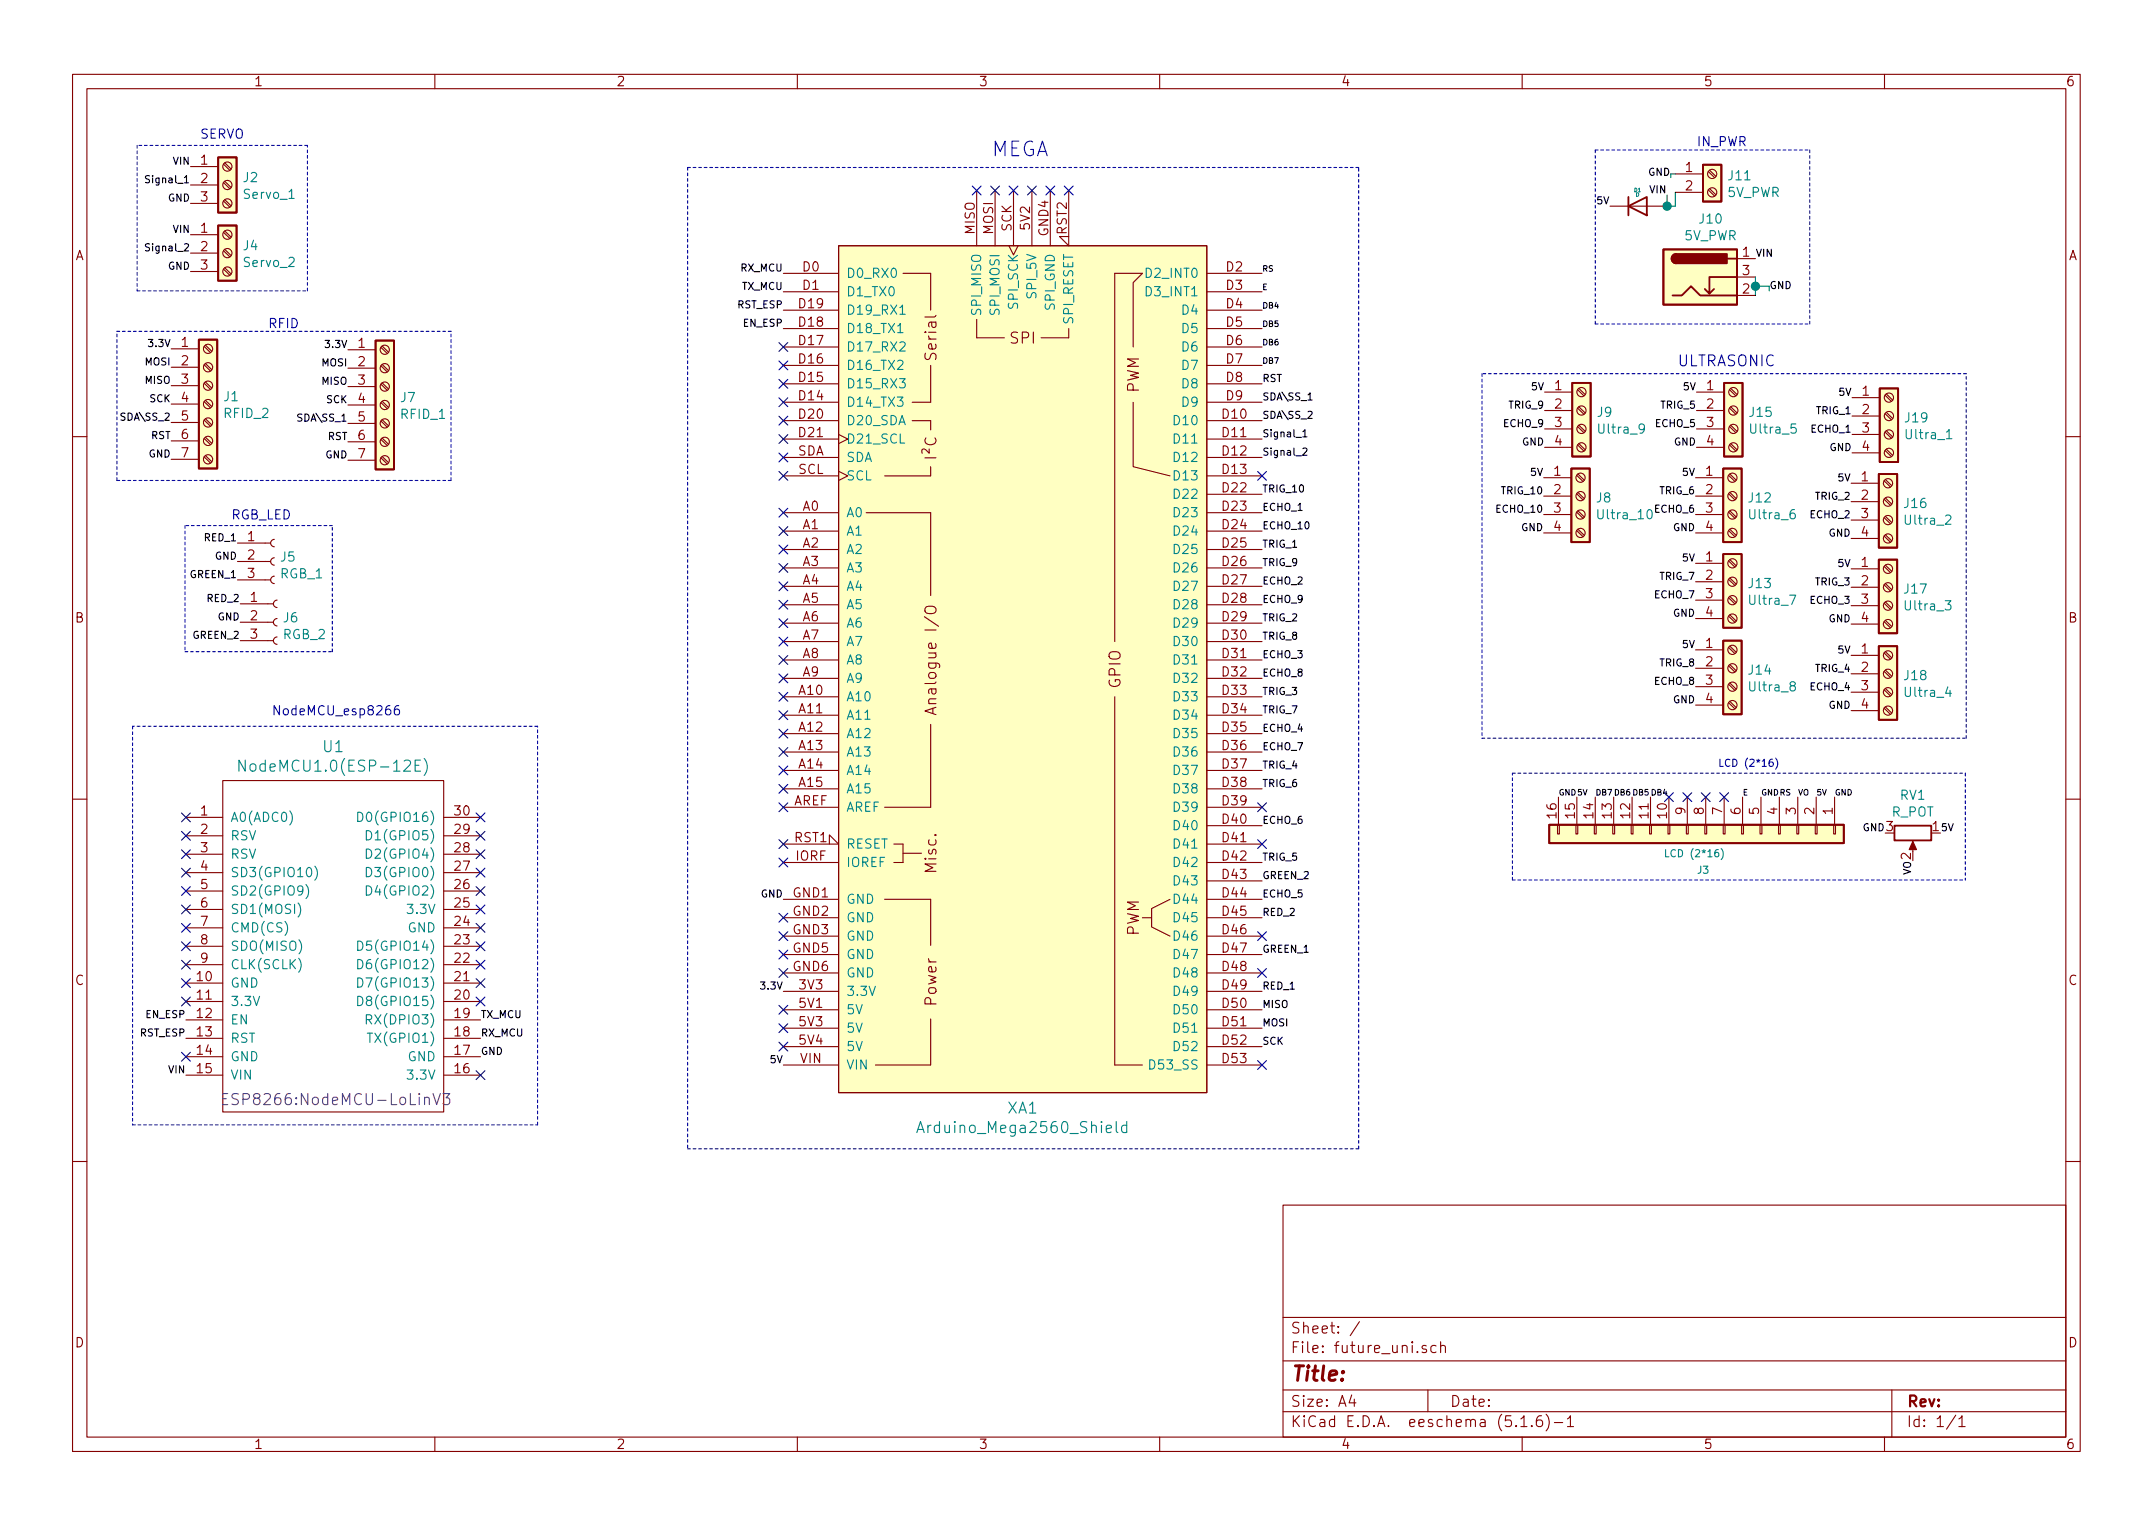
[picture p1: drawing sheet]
<svg xmlns="http://www.w3.org/2000/svg" width="297mm" height="210mm" viewBox="0 0 297 210" stroke-linecap="round" stroke-linejoin="round" font-family="sans-serif">
<g fill="none" stroke="#840000" stroke-width=".15">
<path d="M10 10.3h277v189.9h-277zM12 12.2h273v186.1h-273zM60 10.3v1.9M110 10.3v1.9M160 10.3v1.9M210 10.3v1.9M260 10.3v1.9M26.3 23h3.8M26.3 25.5h3.8M26.3 28.1h3.8M26.3 32.4h3.8M26.3 34.9h3.8"/>
<path d="M26.3 37.5h3.8M30.8 27.7l.9 .9M30.8 25.2l.9 .8M30.8 22.7l.9 .8M30.8 37.1l.9 .9M30.8 34.6l.9 .8M30.8 32l.9 .9M31 27.6l.9 .8M31 25l.9 .9M31 22.5l.9 .8M31 37l.9 .8M31 34.4l.9 .8"/>
<path d="M31 31.9l.9 .8M108.1 37.7h7.6M115.7 33.9h50.8v116.8h-50.8zM124.6 37.7h3.8zM128.4 37.7v5.1zM134.7 26.3v7.6M137.3 26.3v7.6M139.2 33.9l.6 1.3 .7-1.3M139.8 26.3v7.6M142.4 26.3v7.6M144.9 26.3v7.6M147.4 26.3v7.6l-1.2-1.3h1.2"/>
<path d="M153.8 37.7v50.8zM153.8 37.7h3.8l-1.3 1.3v8.9M166.5 37.7h7.6M222.1 28.4h7.6M231.1 24h3.8M231.1 26.5h3.8M235.7 26.2l.9 .8M235.7 23.7l.9 .8M235.9 26l.8 .9M235.9 23.5l.8 .8M239.6 35.7h2.6M239.6 38.2h2.6"/>
<path d="M23.6 48.1h3.8M23.6 50.7h3.8M23.6 53.2h3.8M23.6 55.7h3.8M23.6 58.3h3.8M28.2 58l.8 .8M28.2 55.4l.8 .9M28.2 52.9l.8 .8M28.2 50.3l.8 .9M28.2 47.8l.8 .8M28.3 57.8l.9 .8M28.3 55.2l.9 .9"/>
<path d="M28.3 52.7l.9 .8M28.3 50.2l.9 .8M28.3 47.6l.9 .9M48 48.3h3.8M48 50.8h3.8M48 53.3h3.8M48 55.9h3.8M48 58.4h3.8M52.6 58.1l.8 .8M52.6 55.5l.8 .9M52.6 53l.8 .8M52.6 50.5l.8 .8"/>
<path d="M52.6 47.9l.8 .9M52.7 57.9l.9 .8M52.7 55.4l.9 .8M52.7 52.8l.9 .9M52.7 50.3l.9 .8M52.7 47.7l.9 .9M108.1 40.3h7.6M108.1 42.8h7.6M108.1 45.3h7.6M108.1 47.9h7.6M108.1 50.4h7.6M108.1 53h7.6"/>
<path d="M108.1 55.5h7.6M108.1 58h7.6M115.7 59.9l1.3 .7-1.3 .6M125.9 58h2.5zM125.9 55.5h2.5zM128.4 58v1.3zM128.4 50.4v5.1zM134.7 44.1v2.5zM134.7 46.6h3.9zM143.6 46.6h3.8zM147.4 45.3v1.3zM156.3 55.5v8.9l5.1 1.3"/>
<path d="M166.5 40.3h7.6M166.5 42.8h7.6M166.5 45.3h7.6M166.5 47.9h7.6M166.5 50.4h7.6M166.5 53h7.6M166.5 55.5h7.6M166.5 58h7.6M213.1 54.1h3.8M213.1 56.6h3.8M213.1 59.2h3.8M217.7 58.8l.8 .9"/>
<path d="M217.7 56.3l.8 .8M217.7 53.8l.8 .8M217.8 58.7l.9 .8M217.8 56.1l.9 .9M217.8 53.6l.9 .8M234.1 54.1h3.8M234.1 56.6h3.8M234.1 59.2h3.8M238.6 58.8l.9 .9M238.6 56.3l.9 .8M238.6 53.8l.9 .8M238.8 58.7l.8 .8"/>
<path d="M238.8 56.1l.8 .9M238.8 53.6l.8 .8M239.6 40.8h2.6M255.5 54.9h3.8M255.5 57.4h3.8M255.5 59.9h3.8M260.1 59.6l.8 .8M260.1 57.1l.8 .8M260.1 54.5l.8 .9M260.2 59.4l.9 .9M260.2 56.9l.9 .8M260.2 54.4l.9 .8"/>
<path d="M10 60.2h2M23.6 60.8h3.8M23.6 63.4h3.8M28.2 63l.8 .9M28.2 60.5l.8 .8M28.3 62.9l.9 .8M28.3 60.3l.9 .9M32.8 77.5h4.5M32.8 74.9h4.5M37.8 79.5a.51 .51 0 0 0-.5 .5 .51 .51 0 0 0 .5 .5M37.8 77a.51 .51 0 0 0-.5 .5 .51 .51 0 0 0 .5 .5M37.8 74.4a.51 .51 0 0 0-.5 .5 .51 .51 0 0 0 .5 .5"/>
<path d="M48 61h3.8M48 63.5h3.8M52.6 63.2l.8 .8M52.6 60.6l.8 .9M52.7 63l.9 .8M52.7 60.4l.9 .9M108.1 70.7h7.6M108.1 73.3h7.6M108.1 75.8h7.6M108.1 78.4h7.6M108.1 60.6h7.6M108.1 63.1h7.6"/>
<path d="M108.1 65.7h7.6M115.7 65l1.3 .7-1.3 .6M119.5 70.7h8.9v11.5M122 65.7h6.4zM128.4 64.4v1.3zM166.5 70.7h7.6M166.5 73.3h7.6M166.5 75.8h7.6M166.5 78.4h7.6M166.5 60.6h7.6M166.5 63.1h7.6M166.5 68.2h7.6"/>
<path d="M166.5 65.7h7.6M213 65.9h3.8M213 68.4h3.8M213 71h3.8M213 73.5h3.8M213.1 61.7h3.8M217.5 73.2l.9 .8M217.5 70.7l.9 .8M217.5 68.1l.9 .9M217.5 65.6l.9 .8M217.7 61.4l.8 .8M217.7 73l.9 .9"/>
<path d="M217.7 70.5l.9 .8M217.7 67.9l.9 .9M217.7 65.4l.9 .8M217.8 61.2l.9 .8M233.9 65.9h3.8M233.9 68.4h3.8M233.9 71h3.8M233.9 73.5h3.8M233.9 77.7h3.8M234.1 61.7h3.8M238.5 73.2l.8 .8M238.5 70.7l.8 .8"/>
<path d="M238.5 68.1l.8 .9M238.5 65.6l.8 .8M238.5 79.9l.8 .9M238.5 77.4l.8 .8M238.6 61.4l.9 .8M238.7 73l.8 .9M238.7 70.5l.8 .8M238.7 67.9l.8 .9M238.7 65.4l.8 .8M238.7 79.8l.8 .8M238.7 77.2l.8 .8M238.8 61.2l.8 .8"/>
<path d="M255.4 78.5h3.8M255.4 66.7h3.8M255.4 69.2h3.8M255.4 71.7h3.8M255.4 74.3h3.8M255.5 62.5h3.8M259.9 78.2l.9 .8M259.9 74l.9 .8M259.9 71.4l.9 .9M259.9 68.9l.9 .8M259.9 66.3l.9 .9M260.1 62.1l.8 .9"/>
<path d="M260.1 78l.9 .8M260.1 73.8l.9 .8M260.1 71.2l.9 .9M260.1 68.7l.9 .8M260.1 66.2l.9 .8M260.2 62l.9 .8M285 60.2h2M32.8 80h4.5M33.1 88.4h4.6M33.1 85.8h4.6M33.1 83.3h4.6M38.2 87.9a.51 .51 0 0 0-.5 .5 .51 .51 0 0 0 .5 .5"/>
<path d="M38.2 85.3a.51 .51 0 0 0-.5 .5 .51 .51 0 0 0 .5 .6M38.2 82.8a.51 .51 0 0 0-.5 .5 .51 .51 0 0 0 .5 .5M108.1 80.9h7.6M108.1 83.4h7.6M108.1 86h7.6M108.1 88.5h7.6M108.1 91.1h7.6M108.1 93.6h7.6M108.1 96.1h7.6M108.1 98.7h7.6M127.8 83.7a1.04 1.04 0 0 1 1.3 .3v.4a.99 .99 0 0 1-1.5-.1v-.3zM128.4 99.9v11.5"/>
<path d="M128.7 97.7v.7M129.1 97.6l-1.5 .5 1.5 .5M153.8 96.1v50.8zM166.5 80.9h7.6M166.5 83.4h7.6M166.5 86h7.6M166.5 88.5h7.6M166.5 91.1h7.6M166.5 93.6h7.6M166.5 96.1h7.6M166.5 98.7h7.6M233.9 80.3h3.8"/>
<path d="M233.9 82.8h3.8M233.9 85.3h3.8M233.9 89.7h3.8M233.9 92.2h3.8M233.9 94.7h3.8M233.9 97.3h3.8M238.5 85l.8 .8M238.5 82.5l.8 .8M238.5 96.9l.8 .9M238.5 94.4l.8 .8M238.5 91.9l.8 .8M238.5 89.3l.8 .9"/>
<path d="M238.7 84.8l.8 .9M238.7 82.3l.8 .8M238.7 96.8l.8 .8M238.7 94.2l.8 .9M238.7 91.7l.8 .8M238.7 89.1l.8 .9M255.4 90.4h3.8M255.4 93h3.8M255.4 95.5h3.8M255.4 98h3.8M255.4 81h3.8M255.4 83.6h3.8"/>
<path d="M255.4 86.1h3.8M259.9 97.7l.9 .8M259.9 95.2l.9 .8M259.9 92.6l.9 .9M259.9 90.1l.9 .8M259.9 85.8l.9 .8M259.9 83.2l.9 .9M259.9 80.7l.9 .8M260.1 97.5l.9 .9M260.1 95l.9 .8M260.1 92.5l.9 .8M260.1 89.9l.9 .8"/>
<path d="M260.1 85.6l.9 .8M260.1 83.1l.9 .8M260.1 80.5l.9 .9M10 110.3h2M25.7 112.8h5M25.7 115.3h5M25.7 117.9h5M30.7 107.7h30.5v45.7h-30.5zM61.2 112.8h5.1M61.2 115.3h5.1M61.2 117.9h5.1M108.1 116.5h7.6l-1.3-1.3v1.3"/>
<path d="M108.1 101.2h7.6M108.1 119h7.6M108.1 103.8h7.6M108.1 106.3h7.6M108.1 108.8h7.6M108.1 111.4h7.6M122 111.4h6.4zM123.3 119h1.3zM123.3 116.5h1.3zM124.6 117.7h2.5zM124.6 116.5v2.5zM166.5 113.9h7.6"/>
<path d="M166.5 116.5h7.6M166.5 101.2h7.6M166.5 119h7.6M166.5 103.8h7.6M166.5 106.3h7.6M166.5 108.8h7.6M166.5 111.4h7.6M214.9 113.8h.2v1.3h-.2zM215 110v3.8M217.4 113.8h.3v1.3h-.3zM217.6 110v3.8M220 113.8h.2v1.3h-.2z"/>
<path d="M220.1 110v3.8M222.5 113.8h.3v1.3h-.3zM222.6 110v3.8M225 113.8h.3v1.3h-.3zM225.2 110v3.8M227.6 113.8h.2v1.3h-.2zM227.7 110v3.8M230.1 113.8h.3v1.3h-.3zM230.3 110v3.8M232.7 113.8h.2v1.3h-.2zM232.8 110v3.8M235.2 113.8h.3v1.3h-.3z"/>
<path d="M235.3 110v3.8M237.7 113.8h.3v1.3h-.3zM237.9 110v3.8M240.3 113.8h.2v1.3h-.2zM240.4 110v3.8M242.8 113.8h.3v1.3h-.3zM243 110v3.8M245.4 113.8h.2v1.3h-.2zM245.5 110v3.8M247.9 113.8h.3v1.3h-.3zM248 110v3.8M250.4 113.8h.3v1.3h-.3z"/>
<path d="M250.6 110v3.8M253 113.8h.2v1.3h-.2zM253.1 110v3.8M263.9 116.5v1M285 110.3h2M25.7 120.4h5M25.7 122.9h5M25.7 125.5h5M25.7 128h5M25.7 130.6h5M25.7 133.1h5M25.7 135.6h5"/>
<path d="M25.7 138.2h5M61.2 120.4h5.1M61.2 122.9h5.1M61.2 125.5h5.1M61.2 128h5.1M61.2 130.6h5.1M61.2 133.1h5.1M61.2 135.6h5.1M61.2 138.2h5.1M108.1 126.6h7.6M108.1 139.3h7.6M108.1 136.8h7.6"/>
<path d="M108.1 124.1h7.6M108.1 129.2h7.6M108.1 131.7h7.6M108.1 134.2h7.6M122 124.1h6.4zM128.4 124.1v6.3zM157.6 126.6h1.3M161.4 124.1l-2.5 1.2v2.6l2.5 1.3M166.5 126.6h7.6M166.5 139.3h7.6M166.5 121.5h7.6M166.5 136.8h7.6"/>
<path d="M166.5 124.1h7.6M166.5 129.2h7.6M166.5 131.7h7.6M166.5 134.2h7.6M25.7 140.7h5M25.7 143.3h5M25.7 145.8h5M25.7 148.3h5M61.2 140.7h5.1M61.2 143.3h5.1M61.2 145.8h5.1M61.2 148.3h5.1"/>
<path d="M108.1 146.9h7.6M108.1 141.9h7.6M108.1 144.4h7.6M120.8 146.9h7.6zM128.4 140.6v6.3zM153.8 146.9h3.8M166.5 146.9h7.6M166.5 141.9h7.6M166.5 144.4h7.6M10 160.2h2M177 166.3h108v32h-108zM285 160.2h2"/>
<path d="M60 198.3v1.9M110 198.3v1.9M160 198.3v1.9M177 194.8h108M177 191.8h108M177 187.8h108M177 181.8h108M186.5 192.5l-.4 1h1M186.8 193v1M187.6 182.3l-1.3 2M196.8 185.7a.37 .37 0 0 0-.6 .1v.1a.54 .54 0 0 0 .6 .3v.3l-.2 .1-.4-.1M197 191.8v3"/>
<path d="M198.1 185.7a.48 .48 0 0 0-.6 0l-.1 .2 .1 .6a.48 .48 0 0 0 .6 0M198.8 185.7a.41 .41 0 0 1 .6 .1v.8M198.8 185.1v1.5M209.8 195.8l.5-.5v1.5M209.8 196.8h.9M210 198.3v1.9M211.3 196.7h.1l-.1 .1v-.1v.1M212.7 195.3a.59 .59 0 0 0-.7 .7v.7l.2 .1h.3l.3-.1v-.5l-.1-.2-.5-.1-.2 .3M213.3 195.1a1.71 1.71 0 0 1 0 2.3M214.5 196.3h1.1M216.3 195.8l.4-.5v1.5M216.3 196.8h.8"/>
<path d="M260 198.3v1.9M261 191.8v6.5M269.8 195.2l-1.2 2M270.3 195.8l.3-.3 .1-.2v1.5M270.3 196.8h.8"/>
<circle cx="31.4" cy="25.5" r=".63"/>
<circle cx="31.4" cy="28.1" r=".63"/>
<circle cx="31.4" cy="34.9" r=".63"/>
<circle cx="31.4" cy="23" r=".63"/>
<circle cx="31.4" cy="37.5" r=".63"/>
<circle cx="31.4" cy="32.4" r=".63"/>
<circle cx="236.2" cy="26.5" r=".63"/>
<circle cx="236.2" cy="24" r=".63"/>
<circle cx="28.7" cy="58.3" r=".63"/>
<circle cx="28.7" cy="50.7" r=".63"/>
<circle cx="28.7" cy="55.7" r=".63"/>
<circle cx="28.7" cy="48.1" r=".63"/>
<circle cx="28.7" cy="53.2" r=".63"/>
<circle cx="53.1" cy="50.8" r=".63"/>
<circle cx="53.1" cy="58.4" r=".63"/>
<circle cx="53.1" cy="55.9" r=".63"/>
<circle cx="53.1" cy="53.3" r=".63"/>
<circle cx="53.1" cy="48.3" r=".63"/>
<circle cx="218.2" cy="59.2" r=".63"/>
<circle cx="218.2" cy="56.6" r=".63"/>
<circle cx="218.2" cy="54.1" r=".63"/>
<circle cx="239.1" cy="54.1" r=".63"/>
<circle cx="239.1" cy="56.6" r=".63"/>
<circle cx="239.1" cy="59.2" r=".63"/>
<circle cx="260.6" cy="54.9" r=".63"/>
<circle cx="260.6" cy="59.9" r=".63"/>
<circle cx="260.6" cy="57.4" r=".63"/>
<circle cx="28.7" cy="60.8" r=".63"/>
<circle cx="28.7" cy="63.4" r=".63"/>
<circle cx="53.1" cy="63.5" r=".63"/>
<circle cx="53.1" cy="61" r=".63"/>
<circle cx="218.1" cy="73.5" r=".63"/>
<circle cx="218.1" cy="65.9" r=".63"/>
<circle cx="218.1" cy="68.4" r=".63"/>
<circle cx="218.1" cy="71" r=".63"/>
<circle cx="218.2" cy="61.7" r=".63"/>
<circle cx="239" cy="77.7" r=".63"/>
<circle cx="239" cy="73.5" r=".63"/>
<circle cx="239" cy="71" r=".63"/>
<circle cx="239" cy="68.4" r=".63"/>
<circle cx="239" cy="65.9" r=".63"/>
<circle cx="239.1" cy="61.7" r=".63"/>
<circle cx="260.5" cy="78.5" r=".63"/>
<circle cx="260.5" cy="74.3" r=".63"/>
<circle cx="260.5" cy="71.7" r=".63"/>
<circle cx="260.5" cy="66.7" r=".63"/>
<circle cx="260.5" cy="69.2" r=".63"/>
<circle cx="260.6" cy="62.5" r=".63"/>
<circle cx="239" cy="82.8" r=".63"/>
<circle cx="239" cy="94.7" r=".63"/>
<circle cx="239" cy="80.3" r=".63"/>
<circle cx="239" cy="97.3" r=".63"/>
<circle cx="239" cy="89.7" r=".63"/>
<circle cx="239" cy="85.3" r=".63"/>
<circle cx="239" cy="92.2" r=".63"/>
<circle cx="260.5" cy="81" r=".63"/>
<circle cx="260.5" cy="90.4" r=".63"/>
<circle cx="260.5" cy="86.1" r=".63"/>
<circle cx="260.5" cy="95.5" r=".63"/>
<circle cx="260.5" cy="93" r=".63"/>
<circle cx="260.5" cy="98" r=".63"/>
<circle cx="260.5" cy="83.6" r=".63"/>
</g>
<g fill="#ffffc2" stroke="#ffffc2" stroke-width=".14">
<path d="M27.4 46.9h2.6v17.7h-2.6z"/>
<path d="M237.9 52.8h2.5v10.2h-2.5z"/>
<path d="M30.1 21.7h2.5v7.6h-2.5z"/>
<path d="M259.2 89.1h2.5v10.2h-2.5z"/>
<path d="M30.1 31.1h2.5v7.6h-2.5z"/>
<path d="M237.7 64.6h2.6v10.2h-2.6z"/>
<path d="M115.7 33.9h50.8v116.8h-50.8z"/>
<path d="M259.2 77.2h2.5v10.2h-2.5z"/>
<path d="M213.7 113.8h40.7v2.5h-40.7z"/>
<path d="M259.2 65.4h2.5v10.2h-2.5z"/>
<path d="M237.7 76.4h2.6v10.2h-2.6z"/>
<path d="M216.9 52.8h2.6v10.2h-2.6z"/>
<path d="M234.9 22.7h2.6v5.1h-2.6z"/>
<path d="M51.8 47h2.6v17.8h-2.6z"/>
<path d="M259.3 53.6h2.6v10.1h-2.6z"/>
<path d="M216.8 64.6h2.5v10.2h-2.5z"/>
<path d="M237.7 88.4h2.6v10.1h-2.6z"/>
<path d="M229.5 34.4h10.1v7.6h-10.1z"/>
</g>
<g fill="none" stroke="#840000" stroke-width=".25">
<path d="M30.1 21.7h2.5v7.6h-2.5zM30.1 31.1h2.5v7.6h-2.5zM224.7 28.4l2.5-1.2v2.5zM224.7 27.2v2.5M229.5 34.4h10.1v7.6h-10.1zM231.3 35a.63 .63 0 0 0-.7 .7 .63 .63 0 0 0 .7 .6M234.9 22.7h2.6v5.1h-2.6zM236.5 39.9l-.7 .6M238.4 35.7h1.2M239.6 38.2h-3.8v2.3l-.6-.6M27.4 46.9h2.6v17.7h-2.6zM51.8 47h2.6v17.8h-2.6z"/>
<path d="M216.9 52.8h2.6v10.2h-2.6zM230.8 40.8h1.2l1.3-1.3 1.3 1.3h5M237.9 52.8h2.5v10.2h-2.5zM259.3 53.6h2.6v10.1h-2.6zM216.8 64.6h2.5v10.2h-2.5zM237.7 64.6h2.6v10.2h-2.6zM237.7 76.4h2.6v10.2h-2.6zM259.2 77.2h2.5v10.2h-2.5zM259.2 65.4h2.5v10.2h-2.5zM237.7 88.4h2.6v10.1h-2.6zM259.2 89.1h2.5v10.2h-2.5zM213.7 113.8h40.7v2.5h-40.7z"/>
<path d="M261.4 113.9h5v2h-5z"/>
</g>
<g fill="none" stroke="#008484" stroke-width=".15">
<path d="M39.9 27.4h.7M123.9 45.9h.7M124.2 43.4h.7M227.4 70.4l.2-.1a.79 .79 0 0 1 0 1.3l-.2-.1-.1-.2-.1-.5zM268.6 60.5h.7M33.8 104.9v1.5l-.8-1.5v1.5M40 111.9a1.47 1.47 0 0 1 0 1.9M43.4 119.5a1.47 1.47 0 0 1 0 1.9M49.4 112.1a.68 .68 0 0 1 .7 .4 .68 .68 0 0 1-.3 .8h-.4zM50.5 119.7a.64 .64 0 0 1 .8 .6 .64 .64 0 0 1-.8 .6zM50.5 117.1a.64 .64 0 0 1 .8 .7 .64 .64 0 0 1-.8 .6zM50.5 114.6a.64 .64 0 0 1 .8 .6 .64 .64 0 0 1-.8 .7z"/>
<path d="M58 104.9h-.7v1.5h.7M58.5 104.6a1.78 1.78 0 0 1 0 2.4M229.8 117.2v1h.5M237.5 117.1a1.13 1.13 0 0 1 0 1.5M41.1 124.6a1.47 1.47 0 0 1 0 1.9M41.2 132.2a1.47 1.47 0 0 1 0 1.9M42.2 122a1.47 1.47 0 0 1 0 2M49.4 137.5a.68 .68 0 0 1 .7 .4 .68 .68 0 0 1-.3 .8h-.4zM49.4 134.9a.68 .68 0 0 1 .7 .4 .68 .68 0 0 1-.3 .8l-.4 .1zM49.4 132.4a.68 .68 0 0 1 .7 .4 .68 .68 0 0 1-.3 .8h-.4zM49.4 129.8a.68 .68 0 0 1 .7 .5 .68 .68 0 0 1-.3 .8h-.4zM50.5 122.2a.64 .64 0 0 1 .8 .7 .64 .64 0 0 1-.8 .6z"/>
<path d="M50.5 140.7h.5l.3-.3a.33 .33 0 0 0-.3-.4h-.5v1.3M50.7 142.5h.7M126.5 156.3l.5-1.6 .5 1.6M126.6 155.8h.8M154 154.7v1.3l.2 .3M155.4 155.3l-.4-.1-.3 .3v.5l.2 .2 .1 .1 .4-.1M155.4 154.7v1.6"/>
</g>
<path d="M263.9 116.1l.5 1.1h-1z" fill="#840000" stroke="#840000" stroke-width=".15"/>
<path d="M30.7 151.6h.5M31.4 150.9h-.7v1.5h.7M59.7 150.9l.5 1.5 .6-1.5M61.1 150.9h1l-.6 .6 .5 .1 .1 .1-.1 .5-.2 .2h-.5l-.2-.2" fill="none" stroke="#840084" stroke-width=".15"/>
<g fill="#840000" stroke="#840000" stroke-width=".25">
<path d="M230.8 35.2l.5-.2v1.3a.64 .64 0 0 1-.6-.4 .64 .64 0 0 1 .1-.7z"/>
<path d="M231.3 35h7v1.3h-7z"/>
</g>
<g fill="none" stroke="#0000c2" stroke-width=".15" stroke-dasharray=".4 .4">
<path d="M18.9 20.1v20M42.4 20.1h-23.5M94.9 23.1v135.4M187.5 23.1h-92.6M220.1 20.7v24M220.1 20.7h29.6M16.1 45.7h46.1M18.9 40.1h23.5M42.4 40.1v-20M204.5 51.6v50.2M220.1 44.7h29.6M249.7 44.7v-24"/>
<path d="M271.3 51.6h-66.8M16.1 66.3h46.1M16.1 66.3v-20.6M25.5 72.5v17.4M45.8 72.5h-20.3M62.2 66.3v-20.6M25.5 89.9h20.3M45.8 89.9v-17.4M18.3 100.2v55M74.2 100.2h-55.9M204.5 101.8h66.8M208.7 106.7h62.4"/>
<path d="M271.1 106.7v14.7M271.3 101.8v-50.2M208.7 121.4v-14.7M208.7 121.4h62.4M18.3 155.2h55.9M74.2 155.2v-55M94.9 158.5h92.6M187.5 158.5v-135.4"/>
</g>
<path d="M230 26.9v1.5M230.5 24h.6M231.1 26.5v1.9h-1.4M242.2 38.2v2.6M242.2 39.5h1.9" fill="none" stroke="#008400" stroke-width=".15"/>
<path d="M20.6 33.7l-.3-.1-.2 .2v.2l.5 .2v.3l-.2 .1h-.3M20.6 24.3l-.3-.1-.2 .2v.2l.5 .2v.3l-.2 .1h-.3M179.8 59.6l.2-.3v1M180.5 55.2h.5M179.8 61.9l.3-.1 .2 .3-.6 .7h.6M179.8 60.3h.5" fill="none" stroke="#000" stroke-width=".15"/>
<path d="M55 97.4a.52 .52 0 0 0-.6 .5l.1 .6 .1 .1h.4l.1-.2-.1-.5-.4-.1-.2 .3M244.6 104.7l-.3 .1a.62 .62 0 0 0 0 .9l.3-.1 .1-.3-.3-.2-.2 .1-.1 .1M245 104.6a1.16 1.16 0 0 1 0 1.5" fill="none" stroke="#0000c2" stroke-width=".15"/>
<g fill="#008400" stroke="#008400" stroke-width=".25">
<circle cx="230" cy="28.4" r=".51"/>
<circle cx="242.2" cy="39.5" r=".51"/>
</g>
<g fill="none" stroke="#000084" stroke-width=".15">
<path d="M134.1 25.7l1.3 1.2M135.4 25.7l-1.3 1.2M136.7 25.7l1.2 1.2M137.9 25.7l-1.2 1.2M139.2 25.7l1.2 1.2M140.4 25.7l-1.2 1.2M141.8 25.7l1.2 1.2M143 25.7l-1.2 1.2M144.3 25.7l1.2 1.2M145.5 25.7l-1.2 1.2M146.8 25.7l1.3 1.2M148.1 25.7l-1.3 1.2"/>
<path d="M107.5 60l1.2 1.2M107.5 57.4l1.2 1.2M107.5 54.9l1.2 1.2M107.5 52.3l1.2 1.3M107.5 49.8l1.2 1.2M107.5 47.3l1.2 1.2M108.7 60l-1.2 1.2M108.7 57.4l-1.2 1.2M108.7 54.9l-1.2 1.2M108.7 52.3l-1.2 1.3M108.7 49.8l-1.2 1.2M108.7 47.3l-1.2 1.2"/>
<path d="M107.5 70.1l1.2 1.2M107.5 75.2l1.2 1.2M107.5 77.7l1.2 1.3M107.5 72.7l1.2 1.2M107.5 65l1.2 1.3M107.5 62.5l1.2 1.2M108.7 65l-1.2 1.3M108.7 62.5l-1.2 1.2M108.7 70.1l-1.2 1.2M108.7 75.2l-1.2 1.2M108.7 77.7l-1.2 1.3M108.7 72.7l-1.2 1.2"/>
<path d="M173.5 65l1.2 1.3M174.7 65l-1.2 1.3M107.5 98.1l1.2 1.2M107.5 95.5l1.2 1.2M107.5 90.4l1.2 1.3M107.5 93l1.2 1.2M107.5 87.9l1.2 1.2M107.5 85.4l1.2 1.2M107.5 82.8l1.2 1.2M107.5 80.3l1.2 1.2M108.7 98.1l-1.2 1.2M108.7 95.5l-1.2 1.2"/>
<path d="M108.7 90.4l-1.2 1.3M108.7 93l-1.2 1.2M108.7 87.9l-1.2 1.2M108.7 85.4l-1.2 1.2M108.7 82.8l-1.2 1.2M108.7 80.3l-1.2 1.2M25 119.8l1.3 1.2M25 112.2l1.3 1.2M25 114.7l1.3 1.2M25 117.2l1.3 1.3M26.3 119.8l-1.3 1.2M26.3 112.2l-1.3 1.2"/>
<path d="M26.3 114.7l-1.3 1.2M26.3 117.2l-1.3 1.3M65.7 119.8l1.2 1.2M65.7 117.2l1.2 1.3M65.7 114.7l1.2 1.2M65.7 112.2l1.2 1.2M66.9 119.8l-1.2 1.2M66.9 117.2l-1.2 1.3M66.9 114.7l-1.2 1.2M66.9 112.2l-1.2 1.2M107.5 105.7l1.2 1.2M107.5 118.4l1.2 1.2"/>
<path d="M107.5 115.8l1.2 1.3M107.5 110.8l1.2 1.2M107.5 108.2l1.2 1.2M107.5 100.6l1.2 1.2M107.5 103.1l1.2 1.3M108.7 105.7l-1.2 1.2M108.7 118.4l-1.2 1.2M108.7 115.8l-1.2 1.3M108.7 110.8l-1.2 1.2M108.7 108.2l-1.2 1.2M108.7 100.6l-1.2 1.2M108.7 103.1l-1.2 1.3"/>
<path d="M173.5 110.8l1.2 1.2M173.5 115.8l1.2 1.3M174.7 110.8l-1.2 1.2M174.7 115.8l-1.2 1.3M229.6 109.4l1.3 1.2M230.9 109.4l-1.3 1.2M232.2 109.4l1.2 1.2M233.4 109.4l-1.2 1.2M234.7 109.4l1.2 1.2M235.9 109.4l-1.2 1.2M237.3 109.4l1.2 1.2M238.5 109.4l-1.2 1.2"/>
<path d="M25 122.3l1.3 1.2M25 124.9l1.3 1.2M25 127.4l1.3 1.2M25 129.9l1.3 1.3M25 132.5l1.3 1.2M25 135l1.3 1.2M25 137.6l1.3 1.2M26.3 122.3l-1.3 1.2M26.3 124.9l-1.3 1.2M26.3 127.4l-1.3 1.2M26.3 129.9l-1.3 1.3M26.3 132.5l-1.3 1.2"/>
<path d="M26.3 135l-1.3 1.2M26.3 137.6l-1.3 1.2M65.7 129.9l1.2 1.3M65.7 137.6l1.2 1.2M65.7 135l1.2 1.2M65.7 132.5l1.2 1.2M65.7 127.4l1.2 1.2M65.7 124.9l1.2 1.2M65.7 122.3l1.2 1.2M66.9 129.9l-1.2 1.3M66.9 137.6l-1.2 1.2M66.9 135l-1.2 1.2"/>
<path d="M66.9 132.5l-1.2 1.2M66.9 127.4l-1.2 1.2M66.9 124.9l-1.2 1.2M66.9 122.3l-1.2 1.2M107.5 133.6l1.2 1.2M107.5 131.1l1.2 1.2M107.5 128.5l1.2 1.3M107.5 126l1.2 1.2M107.5 138.7l1.2 1.2M108.7 133.6l-1.2 1.2M108.7 131.1l-1.2 1.2M108.7 128.5l-1.2 1.3"/>
<path d="M108.7 126l-1.2 1.2M108.7 138.7l-1.2 1.2M173.5 128.5l1.2 1.3M173.5 133.6l1.2 1.2M174.7 128.5l-1.2 1.3M174.7 133.6l-1.2 1.2M25 145.2l1.3 1.2M26.3 145.2l-1.3 1.2M65.7 147.7l1.2 1.2M66.9 147.7l-1.2 1.2M107.5 141.2l1.2 1.3M107.5 143.8l1.2 1.2"/>
<path d="M108.7 141.2l-1.2 1.3M108.7 143.8l-1.2 1.2M173.5 146.3l1.2 1.2M174.7 146.3l-1.2 1.2"/>
</g>
<text font-size="2.8" fill="#0000c2" x="136.8" y="21.6">MEGA</text>
<text font-size="2.8" fill="#840000" x="178" y="190.5">Title:</text>
<g font-size="2.1" fill="#840000">
<text x="139.4" y="47.4">SPI</text>
<text x="129.2" y="49.5" transform="rotate(-90 129.2 49.5)">Serial</text>
<text x="157.1" y="54.3" transform="rotate(-90 157.1 54.3)">PWM</text>
<text x="129.2" y="63.2" transform="rotate(-90 129.2 63.2)">I²C</text>
<text x="154.6" y="95" transform="rotate(-90 154.6 95)">GPIO</text>
<text x="129.2" y="97.6" transform="rotate(-90 129.2 97.6)">Analogue I/O</text>
<text x="129.2" y="120.4" transform="rotate(-90 129.2 120.4)">Misc.</text>
<text x="157.1" y="129.2" transform="rotate(-90 157.1 129.2)">PWM</text>
<text x="129.2" y="138.7" transform="rotate(-90 129.2 138.7)">Power</text>
<text x="178" y="184">Sheet: /</text>
<text x="178" y="186.7">File: future_uni.sch</text>
<text x="178" y="196.9">KiCad E.D.A. eeschema (5.1.6)-1</text>
<text x="178" y="194.1">Size: A4</text>
<text x="200" y="194.1">Date:</text>
<text x="263" y="194.1">Rev:</text>
<text x="263" y="196.9">Id: 1/1</text>
</g>
<text font-size="2.1" fill="#0000c2" x="231.4" y="50.5">ULTRASONIC</text>
<g font-size="2.1" fill="#008484">
<text x="34.4" y="106.5">NodeMCU1.0(ESP-12E)</text>
<text x="44.6" y="103.8">U1</text>
<text x="139" y="153.6">XA1</text>
<text x="127.6" y="156.3">Arduino_Mega2560_Shield</text>
</g>
<text font-size="2.1" fill="#840084" x="31.9" y="152.5">ESP8266:NodeMCU-LoLinV3</text>
<g font-size="1.8" fill="#840000">
<text x="35" y="11.9">1</text>
<text x="85" y="11.9">2</text>
<text x="135" y="11.9">3</text>
<text x="185" y="11.9">4</text>
<text x="235" y="11.9">5</text>
<text x="285" y="11.9">6</text>
<text x="27.7" y="22.7">1</text>
<text x="232.6" y="23.7">1</text>
<text x="27.7" y="25.3">2</text>
<text x="27.7" y="27.8">3</text>
<text x="232.6" y="26.3">2</text>
<text x="10.4" y="35.9">A</text>
<text x="27.7" y="32.1">1</text>
<text x="27.7" y="34.7">2</text>
<text x="134.5" y="32.4" transform="rotate(-90 134.5 32.4)">MISO</text>
<text x="137" y="32.4" transform="rotate(-90 137 32.4)">MOSI</text>
<text x="139.6" y="31.9" transform="rotate(-90 139.6 31.9)">SCK</text>
<text x="142.1" y="31.7" transform="rotate(-90 142.1 31.7)">5V2</text>
<text x="144.7" y="32.5" transform="rotate(-90 144.7 32.5)">GND4</text>
<text x="147.2" y="32.4" transform="rotate(-90 147.2 32.4)">RST2</text>
<text x="240.4" y="35.4">1</text>
<text x="285.4" y="35.9">A</text>
<text x="27.7" y="37.2">3</text>
<text x="110.8" y="37.5">D0</text>
<text x="110.8" y="40">D1</text>
<text x="169.2" y="37.5">D2</text>
<text x="169.2" y="40">D3</text>
<text x="240.4" y="40.5">2</text>
<text x="240.4" y="38">3</text>
<text x="25" y="47.9">1</text>
<text x="110.3" y="47.6">D17</text>
<text x="110.3" y="45.1">D18</text>
<text x="110.3" y="42.5">D19</text>
<text x="169.2" y="42.5">D4</text>
<text x="169.2" y="45.1">D5</text>
<text x="169.2" y="47.6">D6</text>
<text x="25" y="50.4">2</text>
<text x="25" y="53">3</text>
<text x="49.4" y="48">1</text>
<text x="49.4" y="50.5">2</text>
<text x="49.4" y="53.1">3</text>
<text x="110.3" y="52.7">D15</text>
<text x="110.3" y="50.2">D16</text>
<text x="169.2" y="50.2">D7</text>
<text x="169.2" y="52.7">D8</text>
<text x="214.5" y="53.8">1</text>
<text x="235.5" y="53.8">1</text>
<text x="25" y="55.5">4</text>
<text x="25" y="58">5</text>
<text x="49.4" y="55.6">4</text>
<text x="49.4" y="58.2">5</text>
<text x="110.3" y="57.8">D20</text>
<text x="110.3" y="55.2">D14</text>
<text x="168.7" y="57.8">D10</text>
<text x="169.2" y="55.2">D9</text>
<text x="214.5" y="56.4">2</text>
<text x="214.5" y="58.9">3</text>
<text x="235.5" y="56.4">2</text>
<text x="235.5" y="58.9">3</text>
<text x="256.9" y="54.6">1</text>
<text x="256.9" y="57.1">2</text>
<text x="256.9" y="59.7">3</text>
<text x="25" y="60.6">6</text>
<text x="25" y="63.1">7</text>
<text x="49.4" y="60.7">6</text>
<text x="49.4" y="63.2">7</text>
<text x="110" y="62.9">SDA</text>
<text x="110.1" y="65.4">SCL</text>
<text x="110.3" y="60.3">D21</text>
<text x="168.7" y="60.3">D11</text>
<text x="168.7" y="62.9">D12</text>
<text x="168.7" y="65.4">D13</text>
<text x="214.4" y="65.7">1</text>
<text x="214.5" y="61.5">4</text>
<text x="235.4" y="65.7">1</text>
<text x="235.5" y="61.5">4</text>
<text x="256.9" y="62.2">4</text>
<text x="110.8" y="70.5">A0</text>
<text x="168.7" y="67.9">D22</text>
<text x="168.7" y="70.5">D23</text>
<text x="214.4" y="68.2">2</text>
<text x="214.4" y="70.7">3</text>
<text x="235.4" y="68.2">2</text>
<text x="235.4" y="70.7">3</text>
<text x="256.8" y="66.4">1</text>
<text x="256.8" y="69">2</text>
<text x="256.8" y="71.5">3</text>
<text x="34.2" y="74.7">1</text>
<text x="34.2" y="77.2">2</text>
<text x="110.8" y="73">A1</text>
<text x="110.8" y="75.6">A2</text>
<text x="168.7" y="73">D24</text>
<text x="168.7" y="75.6">D25</text>
<text x="214.4" y="73.3">4</text>
<text x="235.4" y="73.3">4</text>
<text x="235.4" y="77.5">1</text>
<text x="256.8" y="74">4</text>
<text x="34.2" y="79.8">3</text>
<text x="34.6" y="83.1">1</text>
<text x="110.8" y="78.1">A3</text>
<text x="110.8" y="80.6">A4</text>
<text x="110.8" y="83.2">A5</text>
<text x="168.7" y="78.1">D26</text>
<text x="168.7" y="80.6">D27</text>
<text x="168.7" y="83.2">D28</text>
<text x="235.4" y="80">2</text>
<text x="235.4" y="82.5">3</text>
<text x="256.8" y="78.2">1</text>
<text x="256.8" y="80.8">2</text>
<text x="256.8" y="83.3">3</text>
<text x="10.4" y="85.9">B</text>
<text x="34.6" y="85.6">2</text>
<text x="34.6" y="88.1">3</text>
<text x="110.8" y="85.7">A6</text>
<text x="110.8" y="88.3">A7</text>
<text x="168.7" y="88.3">D30</text>
<text x="168.7" y="85.7">D29</text>
<text x="235.4" y="85.1">4</text>
<text x="235.4" y="89.4">1</text>
<text x="256.8" y="85.8">4</text>
<text x="285.4" y="85.9">B</text>
<text x="110.3" y="95.9">A10</text>
<text x="110.8" y="90.8">A8</text>
<text x="110.8" y="93.3">A9</text>
<text x="168.7" y="90.8">D31</text>
<text x="168.7" y="93.3">D32</text>
<text x="168.7" y="95.9">D33</text>
<text x="235.4" y="91.9">2</text>
<text x="235.4" y="94.5">3</text>
<text x="256.8" y="90.2">1</text>
<text x="256.8" y="92.7">2</text>
<text x="256.8" y="95.2">3</text>
<text x="110.3" y="98.4">A11</text>
<text x="110.3" y="101">A12</text>
<text x="168.7" y="98.4">D34</text>
<text x="168.7" y="101">D35</text>
<text x="235.4" y="97">4</text>
<text x="256.8" y="97.8">4</text>
<text x="110.3" y="103.5">A13</text>
<text x="110.3" y="106">A14</text>
<text x="168.7" y="103.5">D36</text>
<text x="168.7" y="106">D37</text>
<text x="27.7" y="112.5">1</text>
<text x="62.8" y="112.5">30</text>
<text x="109.5" y="111.1">AREF</text>
<text x="110.3" y="108.6">A15</text>
<text x="168.7" y="113.7">D40</text>
<text x="168.7" y="108.6">D38</text>
<text x="168.7" y="111.1">D39</text>
<text x="214.8" y="112.8" transform="rotate(-90 214.8 112.8)">16</text>
<text x="217.3" y="112.8" transform="rotate(-90 217.3 112.8)">15</text>
<text x="219.8" y="112.8" transform="rotate(-90 219.8 112.8)">14</text>
<text x="222.4" y="112.8" transform="rotate(-90 222.4 112.8)">13</text>
<text x="224.9" y="112.8" transform="rotate(-90 224.9 112.8)">12</text>
<text x="227.5" y="112.8" transform="rotate(-90 227.5 112.8)">11</text>
<text x="230" y="112.8" transform="rotate(-90 230 112.8)">10</text>
<text x="232.5" y="112.4" transform="rotate(-90 232.5 112.4)">9</text>
<text x="235.1" y="112.4" transform="rotate(-90 235.1 112.4)">8</text>
<text x="237.6" y="112.4" transform="rotate(-90 237.6 112.4)">7</text>
<text x="240.2" y="112.4" transform="rotate(-90 240.2 112.4)">6</text>
<text x="242.7" y="112.4" transform="rotate(-90 242.7 112.4)">5</text>
<text x="245.2" y="112.4" transform="rotate(-90 245.2 112.4)">4</text>
<text x="247.8" y="112.4" transform="rotate(-90 247.8 112.4)">3</text>
<text x="250.3" y="112.4" transform="rotate(-90 250.3 112.4)">2</text>
<text x="252.9" y="112.4" transform="rotate(-90 252.9 112.4)">1</text>
<text x="27.7" y="115.1">2</text>
<text x="27.7" y="117.6">3</text>
<text x="62.8" y="117.6">28</text>
<text x="62.8" y="115.1">29</text>
<text x="109.6" y="116.2">RST1</text>
<text x="109.8" y="118.7">IORF</text>
<text x="168.7" y="116.2">D41</text>
<text x="168.7" y="118.7">D42</text>
<text x="260.2" y="114.7">3</text>
<text x="263.7" y="118.6" transform="rotate(-90 263.7 118.6)">2</text>
<text x="266.6" y="114.7">1</text>
<text x="27.7" y="120.1">4</text>
<text x="27.7" y="122.7">5</text>
<text x="27.7" y="125.2">6</text>
<text x="62.8" y="125.2">25</text>
<text x="62.8" y="122.7">26</text>
<text x="62.8" y="120.1">27</text>
<text x="109.4" y="123.8">GND1</text>
<text x="168.7" y="121.3">D43</text>
<text x="168.7" y="123.8">D44</text>
<text x="27.7" y="127.8">7</text>
<text x="27.7" y="130.3">8</text>
<text x="62.8" y="130.3">23</text>
<text x="62.8" y="127.8">24</text>
<text x="109.4" y="126.4">GND2</text>
<text x="109.4" y="128.9">GND3</text>
<text x="109.4" y="131.4">GND5</text>
<text x="168.7" y="126.4">D45</text>
<text x="168.7" y="128.9">D46</text>
<text x="168.7" y="131.4">D47</text>
<text x="10.4" y="135.9">C</text>
<text x="27.2" y="135.4">10</text>
<text x="27.2" y="137.9">11</text>
<text x="27.7" y="132.8">9</text>
<text x="62.8" y="137.9">20</text>
<text x="62.8" y="135.4">21</text>
<text x="62.8" y="132.8">22</text>
<text x="109.4" y="134">GND6</text>
<text x="110.3" y="136.5">3V3</text>
<text x="168.7" y="134">D48</text>
<text x="168.7" y="136.5">D49</text>
<text x="285.4" y="135.9">C</text>
<text x="27.2" y="140.5">12</text>
<text x="27.2" y="143">13</text>
<text x="62.8" y="143">18</text>
<text x="62.8" y="140.5">19</text>
<text x="110.3" y="139.1">5V1</text>
<text x="110.3" y="141.6">5V3</text>
<text x="168.7" y="139.1">D50</text>
<text x="168.7" y="141.6">D51</text>
<text x="27.2" y="145.5">14</text>
<text x="27.2" y="148.1">15</text>
<text x="62.8" y="148.1">16</text>
<text x="62.8" y="145.5">17</text>
<text x="110.3" y="144.1">5V4</text>
<text x="110.4" y="146.7">VIN</text>
<text x="168.7" y="144.1">D52</text>
<text x="168.7" y="146.7">D53</text>
<text x="10.4" y="185.9">D</text>
<text x="285.4" y="185.9">D</text>
<text x="35" y="199.9">1</text>
<text x="85" y="199.9">2</text>
<text x="135" y="199.9">3</text>
<text x="185" y="199.9">4</text>
<text x="235" y="199.9">5</text>
<text x="285" y="199.9">6</text>
</g>
<g font-size="1.8" fill="#0000c2">
<text x="27.6" y="19.1">SERVO</text>
<text x="234.1" y="20.2">IN_PWR</text>
<text x="37" y="45.3">RFID</text>
<text x="31.9" y="71.7">RGB_LED</text>
<text x="37.5" y="98.7">NodeMCU_esp8266</text>
</g>
<g font-size="1.8" fill="#008484">
<text x="33.6" y="25.1">J2</text>
<text x="33.7" y="27.5">Servo_1</text>
<text x="238.3" y="27.2">5V_PWR</text>
<text x="238.5" y="24.9">J11</text>
<text x="33.6" y="34.5">J4</text>
<text x="232.4" y="33.2">5V_PWR</text>
<text x="234.5" y="30.9">J10</text>
<text x="33.7" y="36.8">Servo_2</text>
<text x="116.7" y="38.3">D0_RX0</text>
<text x="116.7" y="40.9">D1_TX0</text>
<text x="143" y="40.9" transform="rotate(-90 143 40.9)">SPI_5V</text>
<text x="158.4" y="38.3">D2_INT0</text>
<text x="158.4" y="40.9">D3_INT1</text>
<text x="116.7" y="46">D18_TX1</text>
<text x="116.7" y="43.4">D19_RX1</text>
<text x="135.4" y="43.3" transform="rotate(-90 135.4 43.3)">SPI_MISO</text>
<text x="137.9" y="43.3" transform="rotate(-90 137.9 43.3)">SPI_MOSI</text>
<text x="140.5" y="42.5" transform="rotate(-90 140.5 42.5)">SPI_SCK</text>
<text x="145.5" y="42.7" transform="rotate(-90 145.5 42.7)">SPI_GND</text>
<text x="148.1" y="44.6" transform="rotate(-90 148.1 44.6)">SPI_RESET</text>
<text x="163.2" y="43.4">D4</text>
<text x="163.2" y="46">D5</text>
<text x="116.7" y="53.6">D15_RX3</text>
<text x="116.7" y="51">D16_TX2</text>
<text x="116.7" y="48.5">D17_RX2</text>
<text x="163.2" y="48.5">D6</text>
<text x="163.2" y="51">D7</text>
<text x="163.2" y="53.6">D8</text>
<text x="30.9" y="55.4">J1</text>
<text x="31" y="57.7">RFID_2</text>
<text x="55.3" y="55.5">J7</text>
<text x="55.3" y="57.8">RFID_1</text>
<text x="116.7" y="58.7">D20_SDA</text>
<text x="116.7" y="56.1">D14_TX3</text>
<text x="162.2" y="58.7">D10</text>
<text x="163.2" y="56.1">D9</text>
<text x="220.4" y="57.5">J9</text>
<text x="220.7" y="59.8">Ultra_9</text>
<text x="241.5" y="57.5">J15</text>
<text x="241.7" y="59.8">Ultra_5</text>
<text x="262.9" y="58.3">J19</text>
<text x="116.7" y="61.2">D21_SCL</text>
<text x="116.7" y="63.7">SDA</text>
<text x="162.2" y="61.2">D11</text>
<text x="162.2" y="63.7">D12</text>
<text x="263.1" y="60.6">Ultra_1</text>
<text x="116.7" y="71.4">A0</text>
<text x="116.7" y="66.3">SCL</text>
<text x="162.2" y="68.8">D22</text>
<text x="162.2" y="66.3">D13</text>
<text x="162.2" y="71.4">D23</text>
<text x="220.3" y="69.3">J8</text>
<text x="220.7" y="71.6">Ultra_10</text>
<text x="241.3" y="69.3">J12</text>
<text x="241.5" y="71.6">Ultra_6</text>
<text x="262.8" y="70.1">J16</text>
<text x="38.8" y="77.5">J5</text>
<text x="116.7" y="73.9">A1</text>
<text x="116.7" y="76.4">A2</text>
<text x="162.2" y="73.9">D24</text>
<text x="162.2" y="76.4">D25</text>
<text x="263" y="72.4">Ultra_2</text>
<text x="38.7" y="79.8">RGB_1</text>
<text x="116.7" y="79">A3</text>
<text x="116.7" y="81.5">A4</text>
<text x="162.2" y="79">D26</text>
<text x="162.2" y="81.5">D27</text>
<text x="241.3" y="81.1">J13</text>
<text x="241.5" y="83.5">Ultra_7</text>
<text x="262.8" y="81.9">J17</text>
<text x="39.1" y="88.2">RGB_2</text>
<text x="39.1" y="85.9">J6</text>
<text x="116.7" y="84.1">A5</text>
<text x="116.7" y="86.6">A6</text>
<text x="116.7" y="89.1">A7</text>
<text x="162.2" y="89.1">D30</text>
<text x="162.2" y="84.1">D28</text>
<text x="162.2" y="86.6">D29</text>
<text x="263" y="84.2">Ultra_3</text>
<text x="116.7" y="91.7">A8</text>
<text x="116.7" y="94.2">A9</text>
<text x="162.2" y="91.7">D31</text>
<text x="162.2" y="94.2">D32</text>
<text x="241.3" y="93.1">J14</text>
<text x="241.5" y="95.4">Ultra_8</text>
<text x="262.8" y="93.8">J18</text>
<text x="116.7" y="96.8">A10</text>
<text x="116.7" y="99.3">A11</text>
<text x="116.7" y="101.8">A12</text>
<text x="162.2" y="96.8">D33</text>
<text x="162.2" y="99.3">D34</text>
<text x="162.2" y="101.8">D35</text>
<text x="263" y="96.2">Ultra_4</text>
<text x="116.7" y="104.4">A13</text>
<text x="116.7" y="106.9">A14</text>
<text x="162.2" y="104.4">D36</text>
<text x="162.2" y="106.9">D37</text>
<text x="31.7" y="113.4">A0(ADC0)</text>
<text x="50.4" y="113.4">D0(GPIO16)</text>
<text x="116.7" y="109.5">A15</text>
<text x="116.7" y="112">AREF</text>
<text x="162.2" y="109.5">D38</text>
<text x="162.2" y="112">D39</text>
<text x="261" y="112.7">R_POT</text>
<text x="262.2" y="110.4">RV1</text>
<text x="31.7" y="115.9">RSV</text>
<text x="31.7" y="118.5">RSV</text>
<text x="51.4" y="118.5">D2(GPIO4)</text>
<text x="51.4" y="115.9">D1(GPIO5)</text>
<text x="116.7" y="117.1">RESET</text>
<text x="116.7" y="119.6">IOREF</text>
<text x="162.2" y="114.5">D40</text>
<text x="162.2" y="117.1">D41</text>
<text x="162.2" y="119.6">D42</text>
<text x="31.7" y="121">SD3(GPIO10)</text>
<text x="31.7" y="123.6">SD2(GPIO9)</text>
<text x="51.4" y="123.6">D4(GPIO2)</text>
<text x="51.4" y="121">D3(GPIO0)</text>
<text x="116.7" y="124.7">GND</text>
<text x="162.2" y="122.2">D43</text>
<text x="162.2" y="124.7">D44</text>
<text x="31.7" y="126.1">SD1(MOSI)</text>
<text x="31.7" y="128.6">CMD(CS)</text>
<text x="31.7" y="131.2">SDO(MISO)</text>
<text x="50.4" y="131.2">D5(GPIO14)</text>
<text x="56.3" y="128.6">GND</text>
<text x="56.6" y="126.1">3.3V</text>
<text x="116.7" y="127.2">GND</text>
<text x="116.7" y="129.8">GND</text>
<text x="162.2" y="127.2">D45</text>
<text x="162.2" y="129.8">D46</text>
<text x="31.7" y="133.7">CLK(SCLK)</text>
<text x="31.7" y="136.3">GND</text>
<text x="50.4" y="136.3">D7(GPIO13)</text>
<text x="50.4" y="133.7">D6(GPIO12)</text>
<text x="116.7" y="137.4">3.3V</text>
<text x="116.7" y="132.3">GND</text>
<text x="116.7" y="134.9">GND</text>
<text x="162.2" y="132.3">D47</text>
<text x="162.2" y="134.9">D48</text>
<text x="162.2" y="137.4">D49</text>
<text x="31.7" y="138.8">3.3V</text>
<text x="31.7" y="141.3">EN</text>
<text x="31.7" y="143.9">RST</text>
<text x="50.4" y="138.8">D8(GPIO15)</text>
<text x="51.3" y="141.3">RX(DPIO3)</text>
<text x="51.4" y="143.9">TX(GPIO1)</text>
<text x="116.7" y="139.9">5V</text>
<text x="116.7" y="142.5">5V</text>
<text x="162.2" y="139.9">D50</text>
<text x="162.2" y="142.5">D51</text>
<text x="31.7" y="146.4">GND</text>
<text x="31.7" y="149">VIN</text>
<text x="56.3" y="146.4">GND</text>
<text x="56.6" y="149">3.3V</text>
<text x="116.7" y="145">5V</text>
<text x="116.7" y="147.6">VIN</text>
<text x="158.9" y="147.6">D53_SS</text>
<text x="162.2" y="145">D52</text>
</g>
<g font-size="1.4">
<text x="24" y="22.7">VIN</text>
<text x="20.6" y="25.3">Signal_1</text>
<text x="23.2" y="27.8">GND</text>
<text x="220.4" y="28.2">5V</text>
<text x="227.4" y="24.3">GND</text>
<text x="227.7" y="26.7">VIN</text>
<text x="20.6" y="34.7">Signal_2</text>
<text x="24" y="32.1">VIN</text>
<text x="242.2" y="35.4">VIN</text>
<text x="23.2" y="37.2">GND</text>
<text x="102.3" y="37.5">RX_MCU</text>
<text x="102.4" y="40">TX_MCU</text>
<text x="244.1" y="39.9">GND</text>
<text x="20.8" y="47.9">3.3V</text>
<text x="101.8" y="42.5">RST_ESP</text>
<text x="102.6" y="45.1">EN_ESP</text>
<text x="20.1" y="50.4">MOSI</text>
<text x="20.1" y="53">MISO</text>
<text x="44.5" y="50.5">MOSI</text>
<text x="44.5" y="53.1">MISO</text>
<text x="45.2" y="48">3.3V</text>
<text x="174.1" y="52.7">RST</text>
<text x="211.4" y="53.8">5V</text>
<text x="232.4" y="53.8">5V</text>
<text x="16.9" y="58">SDA\SS_2</text>
<text x="20.7" y="55.5">SCK</text>
<text x="41.3" y="58.2">SDA\SS_1</text>
<text x="45.1" y="55.6">SCK</text>
<text x="174.1" y="57.8">SDA\SS_2</text>
<text x="174.1" y="55.2">SDA\SS_1</text>
<text x="207.6" y="58.9">ECHO_9</text>
<text x="208.3" y="56.4">TRIG_9</text>
<text x="228.5" y="58.9">ECHO_5</text>
<text x="229.2" y="56.4">TRIG_5</text>
<text x="250" y="59.7">ECHO_1</text>
<text x="250.7" y="57.1">TRIG_1</text>
<text x="253.8" y="54.6">5V</text>
<text x="20.5" y="63.1">GND</text>
<text x="20.9" y="60.6">RST</text>
<text x="44.9" y="63.2">GND</text>
<text x="45.2" y="60.7">RST</text>
<text x="174.1" y="62.9">Signal_2</text>
<text x="174.1" y="60.3">Signal_1</text>
<text x="210" y="61.5">GND</text>
<text x="211.3" y="65.7">5V</text>
<text x="231" y="61.5">GND</text>
<text x="232.3" y="65.7">5V</text>
<text x="252.5" y="62.2">GND</text>
<text x="174.1" y="67.9">TRIG_10</text>
<text x="174.1" y="70.5">ECHO_1</text>
<text x="206.7" y="70.7">ECHO_10</text>
<text x="207.4" y="68.2">TRIG_10</text>
<text x="228.4" y="70.7">ECHO_6</text>
<text x="229.1" y="68.2">TRIG_6</text>
<text x="249.9" y="71.5">ECHO_2</text>
<text x="250.6" y="69">TRIG_2</text>
<text x="253.7" y="66.4">5V</text>
<text x="28.3" y="74.7">RED_1</text>
<text x="29.7" y="77.2">GND</text>
<text x="174.1" y="73">ECHO_10</text>
<text x="174.1" y="75.6">TRIG_1</text>
<text x="209.9" y="73.3">GND</text>
<text x="230.9" y="73.3">GND</text>
<text x="232.3" y="77.5">5V</text>
<text x="252.3" y="74">GND</text>
<text x="26.3" y="79.8">GREEN_1</text>
<text x="28.7" y="83.1">RED_2</text>
<text x="174.1" y="83.2">ECHO_9</text>
<text x="174.1" y="78.1">TRIG_9</text>
<text x="174.1" y="80.6">ECHO_2</text>
<text x="228.4" y="82.5">ECHO_7</text>
<text x="229.1" y="80">TRIG_7</text>
<text x="249.9" y="83.3">ECHO_3</text>
<text x="250.6" y="80.8">TRIG_3</text>
<text x="253.7" y="78.2">5V</text>
<text x="26.7" y="88.1">GREEN_2</text>
<text x="30.1" y="85.6">GND</text>
<text x="174.1" y="88.3">TRIG_8</text>
<text x="174.1" y="85.7">TRIG_2</text>
<text x="230.9" y="85.1">GND</text>
<text x="232.3" y="89.4">5V</text>
<text x="252.3" y="85.8">GND</text>
<text x="174.1" y="93.3">ECHO_8</text>
<text x="174.1" y="90.8">ECHO_3</text>
<text x="174.1" y="95.9">TRIG_3</text>
<text x="228.4" y="94.5">ECHO_8</text>
<text x="229.1" y="91.9">TRIG_8</text>
<text x="249.9" y="95.2">ECHO_4</text>
<text x="250.6" y="92.7">TRIG_4</text>
<text x="253.7" y="90.2">5V</text>
<text x="174.1" y="98.4">TRIG_7</text>
<text x="174.1" y="101">ECHO_4</text>
<text x="230.9" y="97">GND</text>
<text x="252.3" y="97.8">GND</text>
<text x="174.1" y="103.5">ECHO_7</text>
<text x="174.1" y="106">TRIG_4</text>
<text x="174.1" y="113.7">ECHO_6</text>
<text x="174.1" y="108.6">TRIG_6</text>
<text x="174.1" y="118.7">TRIG_5</text>
<text x="257" y="114.7">GND</text>
<text x="267.7" y="114.7">5V</text>
<text x="105" y="123.8">GND</text>
<text x="174.1" y="121.3">GREEN_2</text>
<text x="174.1" y="123.8">ECHO_5</text>
<text x="263.7" y="120.7" transform="rotate(-90 263.7 120.7)">VO</text>
<text x="174.1" y="131.4">GREEN_1</text>
<text x="174.1" y="126.4">RED_2</text>
<text x="105.2" y="136.5">3.3V</text>
<text x="174.1" y="136.5">RED_1</text>
<text x="19.4" y="143">RST_ESP</text>
<text x="20.2" y="140.5">EN_ESP</text>
<text x="66.3" y="143">RX_MCU</text>
<text x="66.3" y="140.5">TX_MCU</text>
<text x="174.1" y="141.6">MOSI</text>
<text x="174.1" y="139.1">MISO</text>
<text x="23.3" y="148.1">VIN</text>
<text x="66.3" y="145.5">GND</text>
<text x="106.4" y="146.7">5V</text>
<text x="174.1" y="144.1">SCK</text>
</g>
<text font-size="1.4" fill="#0000c2" x="237" y="105.8">LCD (2*16)</text>
<g font-size="1.4" fill="#008484">
<text x="230.3" y="118.3">LCD (2*16)</text>
<text x="234.2" y="120.5">J3</text>
</g>
<g font-size="1.1">
<text x="174.1" y="37.5">RS</text>
<text x="174.1" y="40">E</text>
<text x="174.1" y="47.6">DB6</text>
<text x="174.1" y="42.6">DB4</text>
<text x="174.1" y="45.1">DB5</text>
<text x="174.1" y="50.2">DB7</text>
<text x="215" y="109.7">GND5V</text>
<text x="220.1" y="109.7">DB7 DB6 DB5 DB4</text>
<text x="240.4" y="109.7">E</text>
<text x="243" y="109.7">GNDRS</text>
<text x="248" y="109.7">VO</text>
<text x="250.6" y="109.7">5V</text>
<text x="253.1" y="109.7">GND</text>
</g>
<g font-size=".7" fill="#008484">
<text x="225.5" y="26.5">D1</text>
<text x="225.7" y="27.1">D</text>
</g>
</svg>
